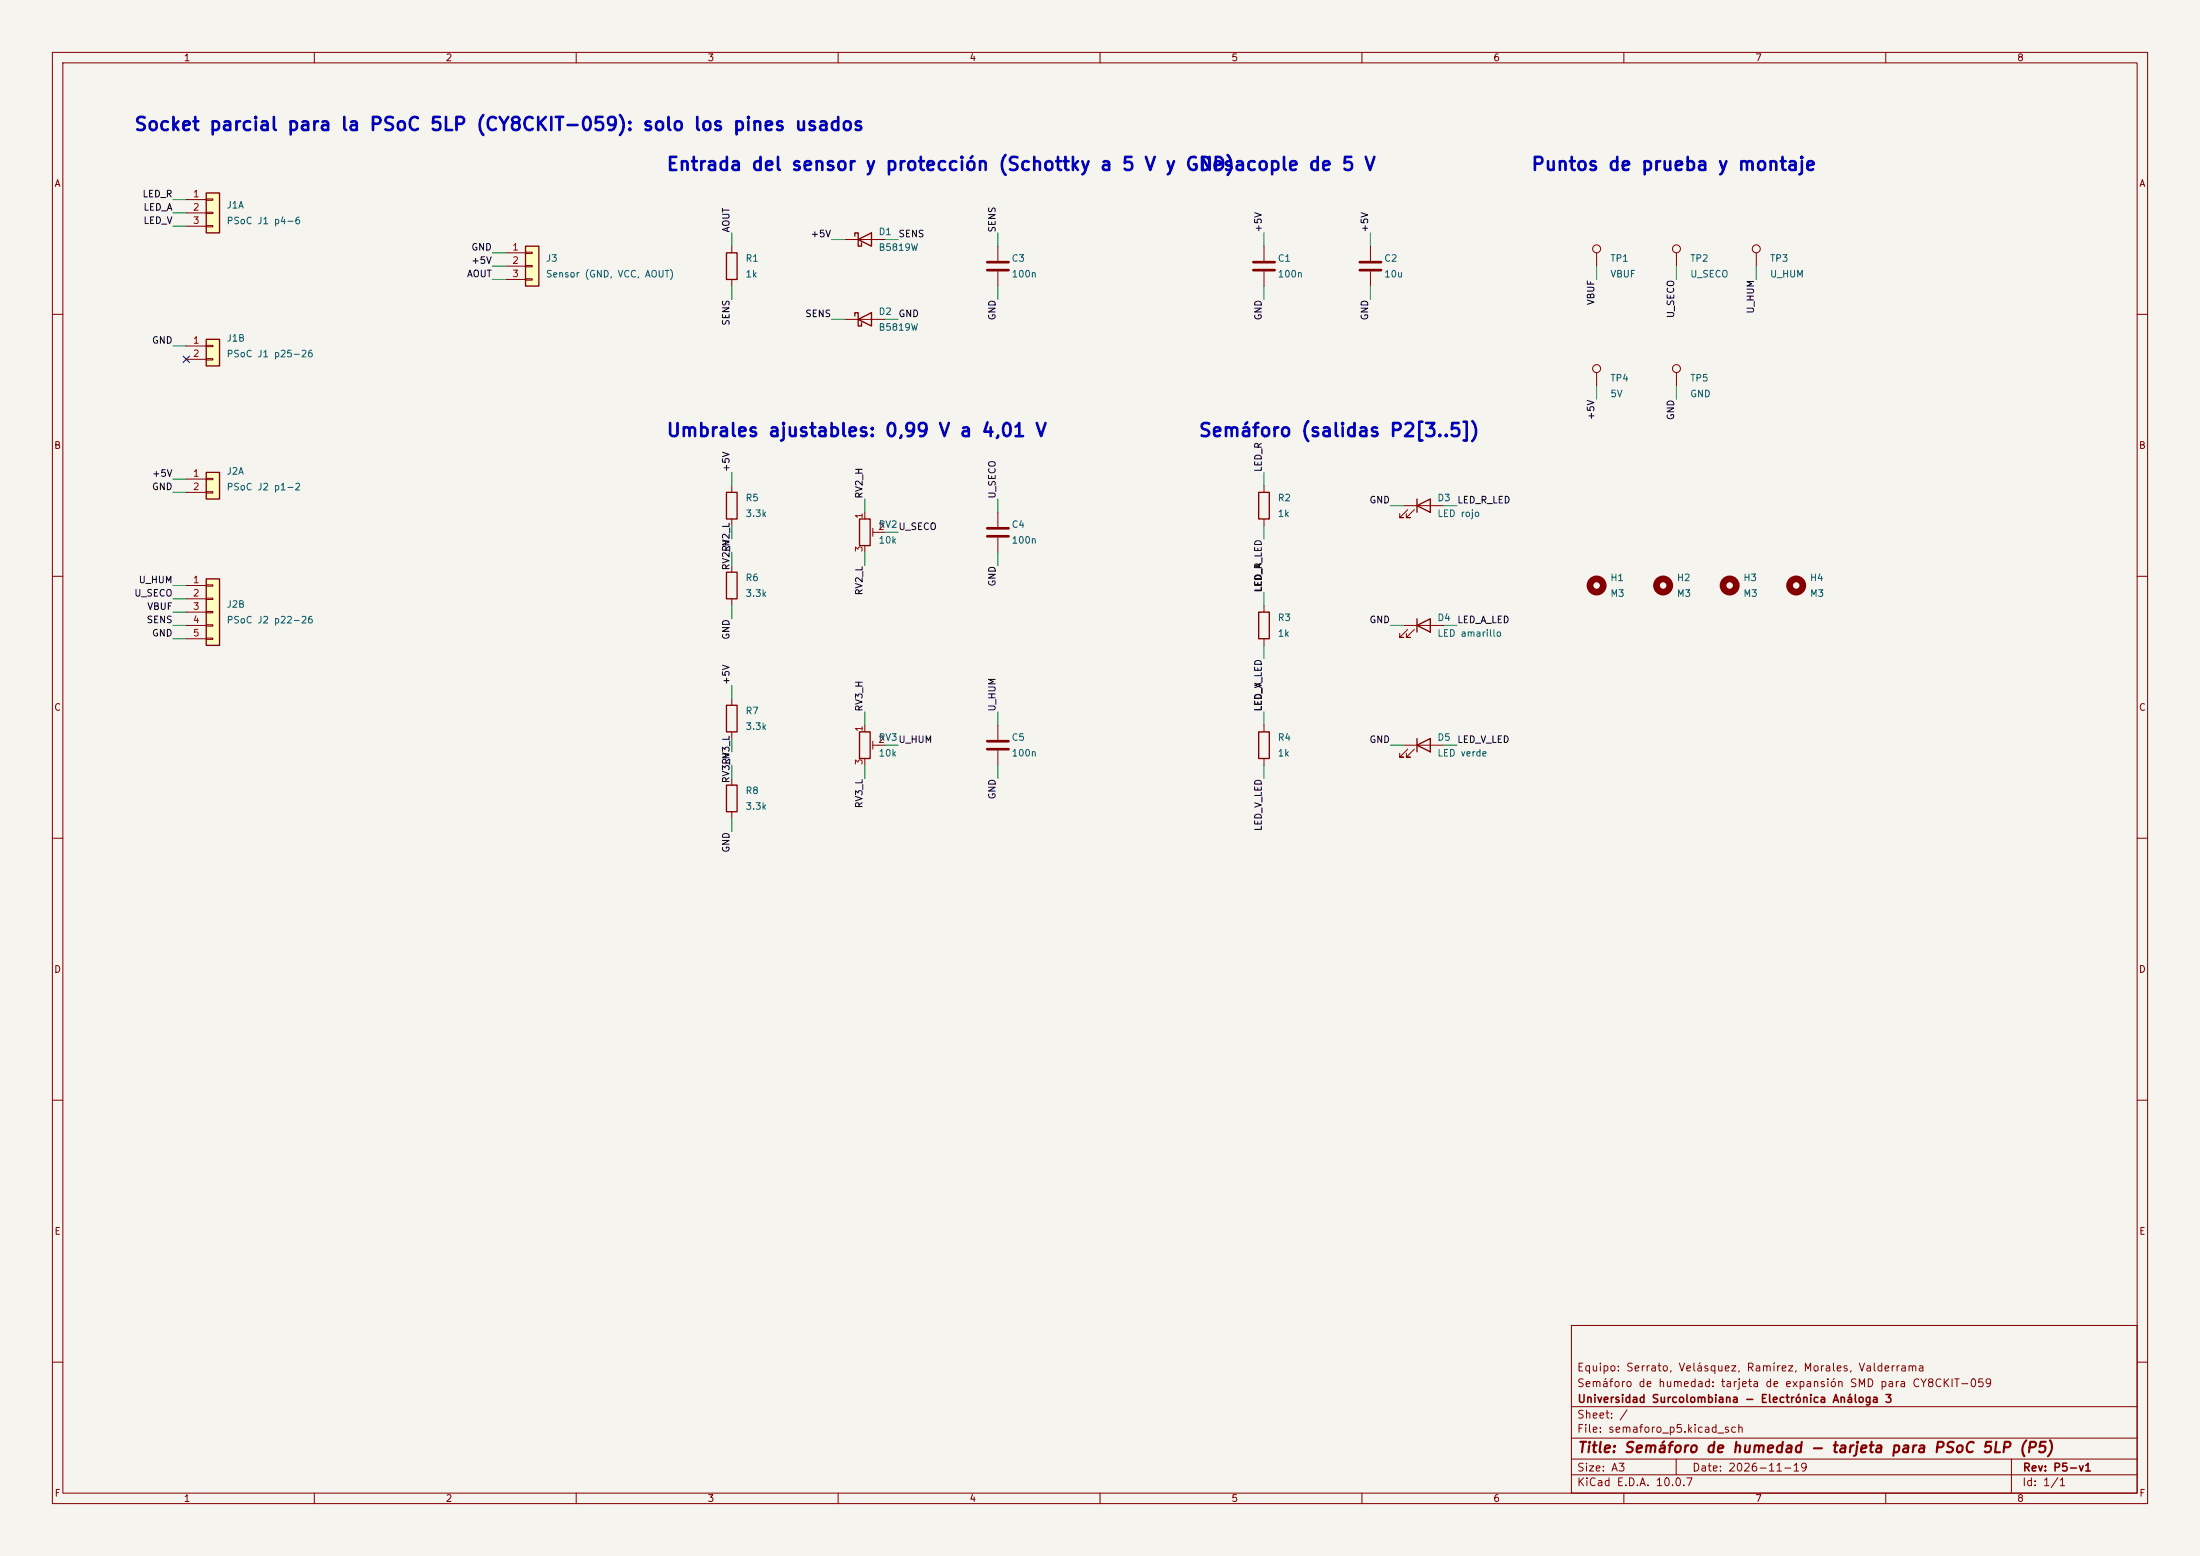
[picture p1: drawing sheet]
<svg xmlns="http://www.w3.org/2000/svg" width="420mm" height="297mm" viewBox="0 0 420 297" stroke-linecap="round" stroke-linejoin="round" font-family="sans-serif">
<path d="M0 0h420v297h-420z" fill="#f5f4ef" stroke="#f5f4ef" stroke-width=".19"/>
<g fill="none" stroke="#840000" stroke-width=".19">
<path d="M10 10h400v277h-400zM12 12h396v273h-396zM60 10v2M110 10v2M160 10v2M210 10v2M260 10v2M310 10v2M360 10v2M10 60h2M408 60h2M268 96.5h7.6"/>
<path d="M268.7 97.3l-1.5 1.5h.8h-.8v-.8M270 97.3l-1.5 1.5h.7h-.7v-.8M10 110h2M408 110h2M10 160h2M408 160h2M10 210h2M408 210h2M300 253h108v32h-108zM10 260h2M300 278.5h108M300 274.5h108"/>
<path d="M300 268.5h108M320 278.5v3M384 278.5v6.5M408 260h2M60 285v2M110 285v2M160 285v2M210 285v2M260 285v2M300 281.5h108M310 285v2M360 285v2"/>
</g>
<path d="M270.5 96.5l2.5-1.2v2.5zM270.5 95.3v2.5" fill="none" stroke="#840000" stroke-width=".25"/>
<path d="M39.4 36.8h2.5v7.7h-2.5z" fill="#ffffc2"/>
<path d="M39.4 36.8h2.5v7.7h-2.5z" fill="none" stroke="#840000" stroke-width=".25"/>
<path d="M35.6 38.1h3.8M39.4 38h1.2v.2h-1.2zM35.6 40.6h3.8M35.6 43.2h3.8M39.4 40.5h1.2v.3h-1.2zM39.4 43.1h1.2v.2h-1.2z" fill="none" stroke="#840000" stroke-width=".19"/>
<path d="M100.3 47h2.6v7.6h-2.6z" fill="#ffffc2"/>
<g fill="none" stroke="#840000" stroke-width=".25">
<path d="M100.3 47h2.6v7.6h-2.6zM138.7 48.3h2v5h-2zM163.2 45.1v-.6h.6v2.5h.7v-.6M163.8 45.7l2.6-1.2v2.5zM163.2 60.3v-.6h.6v2.5h.7v-.6M163.8 61l2.6-1.3v2.5zM138.7 94h2v5.1h-2zM164.1 99.1h2v5h-2zM240.3 94h2v5.1h-2zM138.7 109.2h2v5.1h-2zM240.3 116.8h2v5.1h-2zM270.5 119.4l2.5-1.3v2.6z"/>
<path d="M270.5 118.1v2.6M138.7 134.6h2v5.1h-2zM164.1 139.7h2v5.1h-2zM240.3 139.7h2v5.1h-2zM138.7 149.9h2v5h-2zM270.5 142.2l2.5-1.2v2.5zM270.5 141v2.5"/>
</g>
<g fill="none" stroke="#840000" stroke-width=".19">
<path d="M96.5 48.3h3.8M96.5 50.8h3.8M96.5 53.3h3.8M100.3 48.1h1.3v.3h-1.3zM100.3 50.7h1.3v.2h-1.3zM100.3 53.2h1.3v.3h-1.3zM139.7 47v1.3M139.7 53.3v1.3M161.3 45.7h7.6M190.5 47v2.8M190.5 51.8v2.8M241.3 47v2.8"/>
<path d="M241.3 51.8v2.8M261.6 47v2.8M261.6 51.8v2.8M304.8 48.3v2.5M320 48.3v2.5M335.3 48.3v2.5M161.3 61h7.6M304.8 71.1v2.6M320 71.1v2.6M139.7 92.7v1.3M139.7 99.1v1.2M165.1 97.8v1.3"/>
<path d="M190.5 97.8v2.8M241.3 92.7v1.3M241.3 99.1v1.2M139.7 108v1.2M139.7 114.3v1.3M165.1 104.1v1.3M166.6 100.8v1.6M166.6 101.6h2.3M190.5 102.6v2.8M241.3 115.6v1.2M268 119.4h7.6M139.7 133.4v1.2"/>
<path d="M139.7 139.7v1.3M165.1 138.4v1.3M190.5 138.4v2.8M241.3 121.9v1.3M241.3 138.4v1.3M268.7 120.1l-1.5 1.6h.8h-.8v-.8M270 120.1l-1.5 1.6h.7h-.7v-.8M139.7 148.6v1.3M139.7 154.9v1.3M165.1 144.8v1.3M166.6 141.5v1.5M166.6 142.2h2.3"/>
<path d="M190.5 143.3v2.8M241.3 144.8v1.3M268 142.2h7.6M268.7 143l-1.5 1.5h.8h-.8v-.7M270 143l-1.5 1.5h.7h-.7v-.7"/>
<circle cx="304.8" cy="47.5" r=".76"/>
<circle cx="320" cy="47.5" r=".76"/>
<circle cx="335.3" cy="47.5" r=".76"/>
<circle cx="304.8" cy="70.4" r=".76"/>
<circle cx="320" cy="70.4" r=".76"/>
</g>
<path d="M188.5 50h4M188.5 51.6h4M239.3 50h4M239.3 51.6h4M259.6 50h4.1M259.6 51.6h4.1M188.5 100.8h4M188.5 102.4h4M188.5 141.5h4M188.5 143h4" fill="none" stroke="#840000" stroke-width=".51"/>
<g fill="none" stroke="#840000" stroke-width="1.3">
<circle cx="304.8" cy="111.8" r="1.27"/>
<circle cx="317.5" cy="111.8" r="1.27"/>
<circle cx="330.2" cy="111.8" r="1.27"/>
<circle cx="342.9" cy="111.8" r="1.27"/>
</g>
<path d="M39.4 64.8h2.5v5.1h-2.5z" fill="#ffffc2"/>
<path d="M39.4 64.8h2.5v5.1h-2.5z" fill="none" stroke="#840000" stroke-width=".25"/>
<path d="M35.6 66h3.8M35.6 68.6h3.8M39.4 65.9h1.2v.3h-1.2zM39.4 68.5h1.2v.2h-1.2z" fill="none" stroke="#840000" stroke-width=".19"/>
<path d="M39.4 90.2h2.5v5.1h-2.5z" fill="#ffffc2"/>
<path d="M39.4 90.2h2.5v5.1h-2.5z" fill="none" stroke="#840000" stroke-width=".25"/>
<path d="M35.6 91.4h3.8M35.6 94h3.8M39.4 91.3h1.2v.3h-1.2zM39.4 93.9h1.2v.2h-1.2z" fill="none" stroke="#840000" stroke-width=".19"/>
<path d="M39.4 110.5h2.5v12.7h-2.5z" fill="#ffffc2"/>
<path d="M39.4 110.5h2.5v12.7h-2.5z" fill="none" stroke="#840000" stroke-width=".25"/>
<path d="M35.6 111.8h3.8M35.6 114.3h3.8M35.6 116.8h3.8M35.6 119.4h3.8M39.4 111.6h1.2v.3h-1.2zM39.4 114.2h1.2v.2h-1.2zM39.4 116.7h1.2v.3h-1.2zM39.4 119.3h1.2v.2h-1.2zM35.6 121.9h3.8M39.4 121.8h1.2v.2h-1.2z" fill="none" stroke="#840000" stroke-width=".19"/>
<g fill="none" stroke="#009600" stroke-width=".19">
<path d="M33 38.1h2.6M33 40.6h2.6M33 43.2h2.6M94 48.3h2.5M94 50.8h2.5M94 53.3h2.5M139.7 44.5v2.5M139.7 54.6v2.6M158.7 45.7h2.6M168.9 45.7h2.5M190.5 44.5v2.5M190.5 54.6v2.6"/>
<path d="M241.3 44.5v2.5M241.3 54.6v2.6M261.6 44.5v2.5M261.6 54.6v2.6M304.8 50.8v2.5M320 50.8v2.5M335.3 50.8v2.5M33 66h2.6M158.7 61h2.6M168.9 61h2.5M304.8 73.7v2.5M320 73.7v2.5"/>
<path d="M33 91.4h2.6M33 94h2.6M139.7 90.2v2.5M165.1 95.3v2.5M190.5 95.3v2.5M241.3 90.2v2.5M265.4 96.5h2.6M275.6 96.5h2.5M33 114.3h2.6M33 119.4h2.6M33 116.8h2.6M33 111.8h2.6"/>
<path d="M139.7 100.3v2.6M139.7 105.4v2.6M139.7 115.6v2.5M165.1 105.4v2.6M168.9 101.6h2.5M190.5 105.4v2.6M241.3 100.3v2.6M241.3 113v2.6M265.4 119.4h2.6M275.6 119.4h2.5M33 121.9h2.6M139.7 130.8v2.6"/>
<path d="M165.1 135.9v2.5M190.5 135.9v2.5M241.3 123.2v2.5M241.3 135.9v2.5M139.7 141v2.5M139.7 146.1v2.5M139.7 156.2v2.6M165.1 146.1v2.5M168.9 142.2h2.5M190.5 146.1v2.5M241.3 146.1v2.5M265.4 142.2h2.6"/>
<path d="M275.6 142.2h2.5"/>
</g>
<path d="M35 68l1.2 1.2M36.2 68l-1.2 1.2" fill="none" stroke="#000084" stroke-width=".19"/>
<g font-size="2.5" fill="#0000c2">
<text x="25.5" y="25.6">Socket parcial para la PSoC 5LP (CY8CKIT-059): solo los pines usados</text>
<text x="127.1" y="33.2">Entrada del sensor y protección (Schottky a 5 V y GND)</text>
<text x="228.7" y="33.2">Desacople de 5 V</text>
<text x="292.2" y="33.2">Puntos de prueba y montaje</text>
<text x="127.1" y="84">Umbrales ajustables: 0,99 V a 4,01 V</text>
<text x="228.7" y="84">Semáforo (salidas P2[3..5])</text>
</g>
<text font-size="2" fill="#840000" x="301" y="277.8">Title: Semáforo de humedad - tarjeta para PSoC 5LP (P5)</text>
<g font-size="1.5" fill="#840000">
<text x="300.9" y="262.1">Equipo: Serrato, Velásquez, Ramírez, Morales, Valderrama</text>
<text x="300.9" y="265.1">Semáforo de humedad: tarjeta de expansión SMD para CY8CKIT-059</text>
<text x="301" y="268.1">Universidad Surcolombiana - Electrónica Análoga 3</text>
<text x="300.9" y="273.8">File: semaforo_p5.kicad_sch</text>
<text x="300.9" y="271.1">Sheet: /</text>
<text x="300.9" y="281.2">Size: A3</text>
<text x="322.9" y="281.2">Date: 2026-11-19</text>
<text x="386" y="281.2">Rev: P5-v1</text>
<text x="300.9" y="284">KiCad E.D.A. 10.0.7</text>
<text x="385.9" y="284">Id: 1/1</text>
</g>
<g font-size="1.3" fill="#840000">
<text x="35" y="12">1</text>
<text x="85" y="12">2</text>
<text x="135" y="12">3</text>
<text x="185" y="12">4</text>
<text x="235" y="12">5</text>
<text x="285" y="12">6</text>
<text x="335" y="12">7</text>
<text x="385" y="12">8</text>
<text x="10.3" y="36">A</text>
<text x="408.3" y="36">A</text>
<text x="10.2" y="86">B</text>
<text x="408.2" y="86">B</text>
<text x="10.2" y="136">C</text>
<text x="408.2" y="136">C</text>
<text x="10.2" y="186">D</text>
<text x="408.2" y="186">D</text>
<text x="10.3" y="236">E</text>
<text x="408.3" y="236">E</text>
<text x="10.3" y="286">F</text>
<text x="35" y="287">1</text>
<text x="85" y="287">2</text>
<text x="135" y="287">3</text>
<text x="185" y="287">4</text>
<text x="235" y="287">5</text>
<text x="285" y="287">6</text>
<text x="335" y="287">7</text>
<text x="385" y="287">8</text>
<text x="408.3" y="286">F</text>
</g>
<g font-size="1.3" fill="#0f0f0f">
<text x="27.1" y="38">LED_R</text>
<text x="27.3" y="40.5">LED_A</text>
<text x="27.3" y="43.1">LED_V</text>
<text x="139.6" y="44.5" transform="rotate(-90 139.6 44.5)">AOUT</text>
<text x="154.7" y="45.6">+5V</text>
<text x="171.4" y="45.6">SENS</text>
<text x="190.4" y="44.5" transform="rotate(-90 190.4 44.5)">SENS</text>
<text x="241.2" y="44.5" transform="rotate(-90 241.2 44.5)">+5V</text>
<text x="261.5" y="44.5" transform="rotate(-90 261.5 44.5)">+5V</text>
<text x="89" y="53.2">AOUT</text>
<text x="89.9" y="50.7">+5V</text>
<text x="89.9" y="48.1">GND</text>
<text x="304.7" y="58.3" transform="rotate(-90 304.7 58.3)">VBUF</text>
<text x="335.2" y="60" transform="rotate(-90 335.2 60)">U_HUM</text>
<text x="28.9" y="65.9">GND</text>
<text x="139.6" y="62.3" transform="rotate(-90 139.6 62.3)">SENS</text>
<text x="153.6" y="60.8">SENS</text>
<text x="171.4" y="60.8">GND</text>
<text x="190.4" y="61.2" transform="rotate(-90 190.4 61.2)">GND</text>
<text x="241.2" y="61.2" transform="rotate(-90 241.2 61.2)">GND</text>
<text x="261.5" y="61.2" transform="rotate(-90 261.5 61.2)">GND</text>
<text x="319.9" y="60.8" transform="rotate(-90 319.9 60.8)">U_SECO</text>
<text x="304.7" y="80.3" transform="rotate(-90 304.7 80.3)">+5V</text>
<text x="319.9" y="80.3" transform="rotate(-90 319.9 80.3)">GND</text>
<text x="28.9" y="91.3">+5V</text>
<text x="28.9" y="93.9">GND</text>
<text x="139.6" y="90.2" transform="rotate(-90 139.6 90.2)">+5V</text>
<text x="165" y="95.3" transform="rotate(-90 165 95.3)">RV2_H</text>
<text x="190.4" y="95.3" transform="rotate(-90 190.4 95.3)">U_SECO</text>
<text x="241.2" y="90.2" transform="rotate(-90 241.2 90.2)">LED_R</text>
<text x="171.4" y="101.5">U_SECO</text>
<text x="261.3" y="96.4">GND</text>
<text x="278.1" y="96.4">LED_R_LED</text>
<text x="139.6" y="105.4" transform="rotate(-90 139.6 105.4)">RV2_L</text>
<text x="26.4" y="111.6">U_HUM</text>
<text x="139.6" y="109" transform="rotate(-90 139.6 109)">RV2_H</text>
<text x="165" y="113.7" transform="rotate(-90 165 113.7)">RV2_L</text>
<text x="190.4" y="112" transform="rotate(-90 190.4 112)">GND</text>
<text x="241.2" y="113.2" transform="rotate(-90 241.2 113.2)">LED_R_LED</text>
<text x="241.2" y="113.1" transform="rotate(-90 241.2 113.1)">LED_A</text>
<text x="25.5" y="114.2">U_SECO</text>
<text x="27.9" y="119.3">SENS</text>
<text x="28" y="116.7">VBUF</text>
<text x="261.3" y="119.3">GND</text>
<text x="278.1" y="119.3">LED_A_LED</text>
<text x="28.9" y="121.8">GND</text>
<text x="139.6" y="122.2" transform="rotate(-90 139.6 122.2)">GND</text>
<text x="139.6" y="130.8" transform="rotate(-90 139.6 130.8)">+5V</text>
<text x="165" y="135.9" transform="rotate(-90 165 135.9)">RV3_H</text>
<text x="190.4" y="135.9" transform="rotate(-90 190.4 135.9)">U_HUM</text>
<text x="241.2" y="135.9" transform="rotate(-90 241.2 135.9)">LED_V</text>
<text x="241.2" y="135.9" transform="rotate(-90 241.2 135.9)">LED_A_LED</text>
<text x="171.4" y="142.1">U_HUM</text>
<text x="261.3" y="142.1">GND</text>
<text x="278.1" y="142.1">LED_V_LED</text>
<text x="139.6" y="149.6" transform="rotate(-90 139.6 149.6)">RV3_H</text>
<text x="139.6" y="146.1" transform="rotate(-90 139.6 146.1)">RV3_L</text>
<text x="165" y="154.4" transform="rotate(-90 165 154.4)">RV3_L</text>
<text x="190.4" y="152.7" transform="rotate(-90 190.4 152.7)">GND</text>
<text x="241.2" y="158.7" transform="rotate(-90 241.2 158.7)">LED_V_LED</text>
<text x="139.6" y="162.8" transform="rotate(-90 139.6 162.8)">GND</text>
</g>
<g font-size="1.3" fill="#a90000">
<text x="36.7" y="38">1</text>
<text x="36.7" y="40.5">2</text>
<text x="36.7" y="43">3</text>
<text x="97.7" y="48.1">1</text>
<text x="97.7" y="50.7">2</text>
<text x="97.7" y="53.2">3</text>
<text x="36.7" y="65.9">1</text>
<text x="36.7" y="68.4">2</text>
<text x="36.7" y="91.3">1</text>
<text x="36.7" y="93.8">2</text>
<text x="165" y="99.2" transform="rotate(-90 165 99.2)">1</text>
<text x="167.5" y="101.5">2</text>
<text x="165" y="105.5" transform="rotate(-90 165 105.5)">3</text>
<text x="36.7" y="111.6">1</text>
<text x="36.7" y="114.2">2</text>
<text x="36.7" y="116.7">3</text>
<text x="36.7" y="119.2">4</text>
<text x="36.7" y="121.8">5</text>
<text x="165" y="139.8" transform="rotate(-90 165 139.8)">1</text>
<text x="167.5" y="142.1">2</text>
<text x="165" y="146.1" transform="rotate(-90 165 146.1)">3</text>
</g>
<g font-size="1.3" fill="#006464">
<text x="43.2" y="40.1">J1A</text>
<text x="43.2" y="43.1">PSoC J1 p4-6</text>
<text x="167.6" y="45.2">D1</text>
<text x="104.1" y="50.3">J3</text>
<text x="104.1" y="53.3">Sensor (GND, VCC, AOUT)</text>
<text x="142.2" y="50.3">R1</text>
<text x="142.2" y="53.3">1k</text>
<text x="167.6" y="48.2">B5819W</text>
<text x="193" y="50.3">C3</text>
<text x="193" y="53.3">100n</text>
<text x="243.8" y="50.3">C1</text>
<text x="243.8" y="53.3">100n</text>
<text x="264.1" y="50.3">C2</text>
<text x="264.1" y="53.3">10u</text>
<text x="307.3" y="50.3">TP1</text>
<text x="307.3" y="53.3">VBUF</text>
<text x="322.6" y="50.3">TP2</text>
<text x="322.6" y="53.3">U_SECO</text>
<text x="337.8" y="50.3">TP3</text>
<text x="337.8" y="53.3">U_HUM</text>
<text x="43.2" y="65.5">J1B</text>
<text x="167.6" y="60.4">D2</text>
<text x="167.6" y="63.4">B5819W</text>
<text x="43.2" y="68.5">PSoC J1 p25-26</text>
<text x="307.3" y="73.1">TP4</text>
<text x="307.3" y="76.1">5V</text>
<text x="322.6" y="73.1">TP5</text>
<text x="322.6" y="76.1">GND</text>
<text x="43.2" y="90.9">J2A</text>
<text x="43.2" y="93.9">PSoC J2 p1-2</text>
<text x="142.2" y="96">R5</text>
<text x="243.8" y="96">R2</text>
<text x="274.3" y="96">D3</text>
<text x="142.2" y="99">3.3k</text>
<text x="167.6" y="101.1">RV2</text>
<text x="193" y="101.1">C4</text>
<text x="243.8" y="99">1k</text>
<text x="274.3" y="99">LED rojo</text>
<text x="167.6" y="104.1">10k</text>
<text x="193" y="104.1">100n</text>
<text x="142.2" y="111.2">R6</text>
<text x="307.3" y="111.2">H1</text>
<text x="320" y="111.2">H2</text>
<text x="332.7" y="111.2">H3</text>
<text x="345.4" y="111.2">H4</text>
<text x="43.2" y="116.3">J2B</text>
<text x="43.2" y="119.3">PSoC J2 p22-26</text>
<text x="142.2" y="114.2">3.3k</text>
<text x="243.8" y="118.8">R3</text>
<text x="274.3" y="118.8">D4</text>
<text x="307.3" y="114.2">M3</text>
<text x="320" y="114.2">M3</text>
<text x="332.7" y="114.2">M3</text>
<text x="345.4" y="114.2">M3</text>
<text x="243.8" y="121.8">1k</text>
<text x="274.3" y="121.8">LED amarillo</text>
<text x="142.2" y="136.6">R7</text>
<text x="142.2" y="139.6">3.3k</text>
<text x="167.6" y="141.7">RV3</text>
<text x="193" y="141.7">C5</text>
<text x="243.8" y="141.7">R4</text>
<text x="274.3" y="141.7">D5</text>
<text x="167.6" y="144.7">10k</text>
<text x="193" y="144.7">100n</text>
<text x="243.8" y="144.7">1k</text>
<text x="274.3" y="144.7">LED verde</text>
<text x="142.2" y="151.9">R8</text>
<text x="142.2" y="154.9">3.3k</text>
</g>
</svg>
